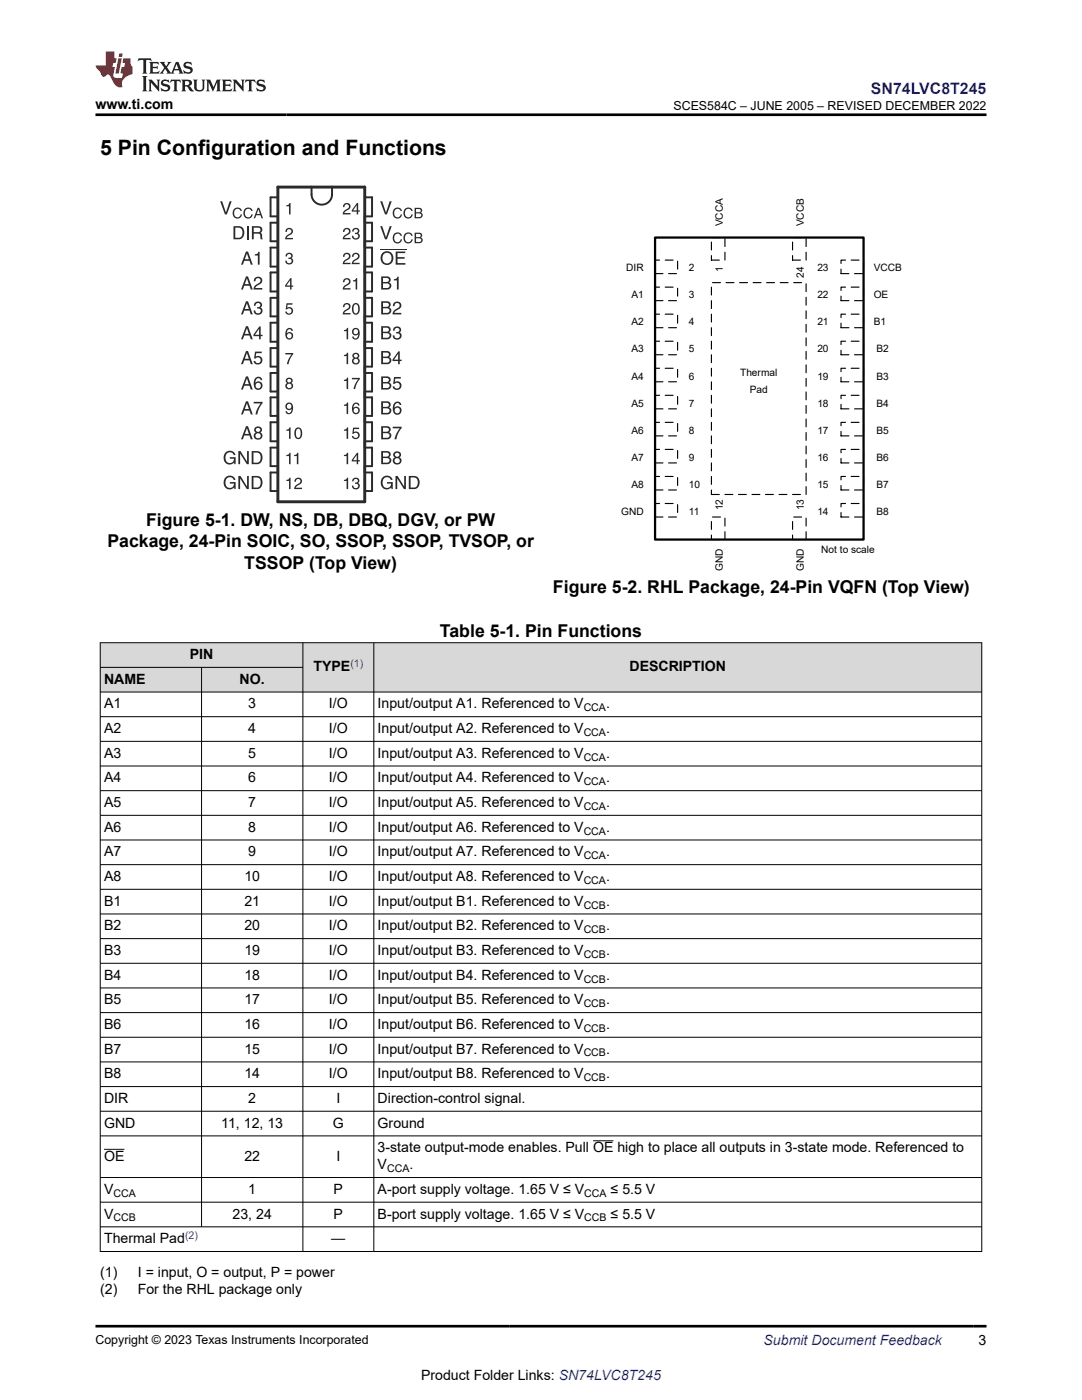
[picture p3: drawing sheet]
<svg xmlns="http://www.w3.org/2000/svg" width="216mm" height="279mm" viewBox="0 0 216 279" stroke-linecap="round" stroke-linejoin="round" font-family="sans-serif">
<path d="M62.2 37.2a2.99 2.99 0 0 0 1 3.4 2.04 2.04 0 0 0 3.1-1.8v-1.6" fill="none" stroke="#2b292a" stroke-width=".39"/>
<g fill="#2b292a">
<path d="M57.1 40.9h.4l.2-.4h.3v2.3h-.3v-1.6h-.6z" fill-rule="evenodd"/>
<path d="M57.2 45.6a.75 .75 0 0 1 1.2 .3 .75 .75 0 0 1-.6 1l-.6 .6h1.3v.3h-1.6l.2-.7 .8-.5a.46 .46 0 0 0 .2-.6 .46 .46 0 0 0-.5-.3 .46 .46 0 0 0-.4 .6h-.2z" fill-rule="evenodd"/>
<path d="M57.2 50.6a.65 .65 0 0 1 1 0 .65 .65 0 0 1-.1 .9 .71 .71 0 0 1 .3 1 .71 .71 0 0 1-1 .3l-.3-.3-.2-.5h.3l.1 .3a.49 .49 0 0 0 .6 .2 .49 .49 0 0 0 .2-.6l-.6-.2v-.3h.4a.36 .36 0 0 0 0-.7h-.4l-.2 .5h-.3z" fill-rule="evenodd"/>
<path d="M57.9 55.5l-1 1.5v.2h1v.6h.3v-.6h.3v-.2h-.3v-1.5zM57.9 55.9v1.1h-.7z" fill-rule="evenodd"/>
<path d="M57.2 60.5h1.2v.3h-1l-.1 .6a.78 .78 0 0 1 1.1 .4 .78 .78 0 0 1-.5 1 .78 .78 0 0 1-1-.6h.3a.5 .5 0 0 0 .8 .2 .5 .5 0 0 0 0-.8 .5 .5 0 0 0-.8 .2l-.2-.1z" fill-rule="evenodd"/>
<path d="M57.3 65.6a1.58 1.58 0 0 0 .1 2.1 .74 .74 0 0 0 1-.2 .74 .74 0 0 0-.2-1 .74 .74 0 0 0-1 0 .59 .59 0 0 1 .2-.6 .59 .59 0 0 1 .7-.1l.1 .2h.2a.69 .69 0 0 0-.4-.5 .69 .69 0 0 0-.7 .1zM57.2 67a.5 .5 0 0 1 1 0 .5 .5 0 0 1-1 0z" fill-rule="evenodd"/>
<path d="M56.9 70.4h1.6v.3l-.7 1.1-.2 .9h-.3v-.4l.9-1.6h-1.3z" fill-rule="evenodd"/>
<path d="M57.2 75.5a.54 .54 0 0 0 .1 .9 .7 .7 0 0 0-.1 1.1 .7 .7 0 0 0 1 0 .7 .7 0 0 0-.1-1.1 .62 .62 0 0 0 .2-.8 .62 .62 0 0 0-.9-.2zM57.3 76a.4 .4 0 0 1 .8 0 .4 .4 0 0 1-.8 0zM57.3 77a.46 .46 0 0 1 .9 0 .46 .46 0 0 1-.9 0z" fill-rule="evenodd"/>
<path d="M57.1 80.5a.73 .73 0 0 0 0 1.1 .73 .73 0 0 0 1.1 0 .69 .69 0 0 1-.8 .8l-.1-.3h-.3a.76 .76 0 0 0 .9 .5 .76 .76 0 0 0 .6-.9 .9 .9 0 0 0-.2-1.1 .9 .9 0 0 0-1.2-.1zM57.2 81.1a.5 .5 0 0 1 1 0 .5 .5 0 0 1-1 0z" fill-rule="evenodd"/>
<path d="M57.1 85.7h.4l.2-.4h.3v2.3h-.3v-1.6h-.6z" fill-rule="evenodd"/>
<path d="M58.9 85.6a1.32 1.32 0 0 0 .6 2 1.3 1.3 0 0 0 .3-2.2h-.6zM59.3 85.6h.2a1.12 1.12 0 0 1 0 1.8 .91 .91 0 0 1-.5-1z" fill-rule="evenodd"/>
<path d="M57.1 90.8l.4-.1 .2-.3h.3v2.2h-.3v-1.6h-.6z" fill-rule="evenodd"/>
<path d="M58.7 90.8l.4-.1 .2-.3h.2v2.2h-.3v-1.6h-.5z" fill-rule="evenodd"/>
<path d="M57.1 95.8l.4-.1 .2-.4h.3v2.3h-.3v-1.6h-.6z" fill-rule="evenodd"/>
<path d="M59 95.5a.75 .75 0 0 1 1.2 .2 .75 .75 0 0 1-.6 1.1l-.6 .5h1.3v.3h-1.6l.2-.7 .8-.4a.46 .46 0 0 0 .2-.6 .46 .46 0 0 0-.5-.3 .46 .46 0 0 0-.4 .5h-.2z" fill-rule="evenodd"/>
<path d="M68.7 40.7a.75 .75 0 0 1 1.2 .2 .75 .75 0 0 1-.6 1.1l-.6 .5h1.2v.3h-1.5l.2-.7 .7-.5a.46 .46 0 0 0 .3-.5 .46 .46 0 0 0-.6-.3 .46 .46 0 0 0-.3 .5h-.3z" fill-rule="evenodd"/>
<path d="M71.2 40.5l-1 1.5v.2h1v.6h.3v-.6h.3v-.2h-.3v-1.5zM71.2 41v1h-.7z" fill-rule="evenodd"/>
<path d="M68.7 45.6a.75 .75 0 0 1 1.2 .3 .75 .75 0 0 1-.6 1l-.6 .6h1.2v.3h-1.5l.2-.7 .7-.5a.46 .46 0 0 0 .3-.6 .46 .46 0 0 0-.6-.3 .46 .46 0 0 0-.3 .6h-.3z" fill-rule="evenodd"/>
<path d="M70.5 45.6a.65 .65 0 0 1 1 0 .65 .65 0 0 1-.1 .9 .71 .71 0 0 1 .3 1 .71 .71 0 0 1-1 .3l-.4-.3-.1-.4h.3l.1 .2a.49 .49 0 0 0 .6 .2 .49 .49 0 0 0 .2-.6l-.6-.2v-.2l.4-.1a.36 .36 0 0 0 0-.6h-.4l-.2 .4h-.3z" fill-rule="evenodd"/>
<path d="M68.7 50.6a.75 .75 0 0 1 1.2 .2 .75 .75 0 0 1-.6 1.1l-.6 .5h1.2v.3h-1.5l.2-.6 .7-.5a.46 .46 0 0 0 .3-.6 .46 .46 0 0 0-.6-.3 .46 .46 0 0 0-.3 .6h-.3z" fill-rule="evenodd"/>
<path d="M70.5 50.6a.75 .75 0 0 1 1.2 .2 .75 .75 0 0 1-.6 1.1l-.6 .5h1.2v.3h-1.5l.2-.6 .7-.5a.46 .46 0 0 0 .3-.6 .46 .46 0 0 0-.6-.3 .46 .46 0 0 0-.3 .6h-.3z" fill-rule="evenodd"/>
<path d="M68.7 55.6a.75 .75 0 0 1 1.2 .3 .75 .75 0 0 1-.6 1.1l-.6 .5h1.2v.3h-1.5l.2-.7 .7-.5a.46 .46 0 0 0 .3-.6 .46 .46 0 0 0-.6-.2 .46 .46 0 0 0-.3 .5h-.3z" fill-rule="evenodd"/>
<path d="M70.4 55.9h.4l.2-.4h.3v2.3h-.3v-1.6h-.6z" fill-rule="evenodd"/>
<path d="M68.7 60.6a.75 .75 0 0 1 1.2 .3 .75 .75 0 0 1-.6 1l-.6 .6h1.2v.3h-1.5l.2-.7 .7-.5a.46 .46 0 0 0 .3-.6 .46 .46 0 0 0-.6-.3 .46 .46 0 0 0-.3 .6h-.3z" fill-rule="evenodd"/>
<path d="M70.4 60.8a1.32 1.32 0 0 0 .6 2 1.3 1.3 0 0 0 .3-2.3h-.6zM70.8 60.8l.2-.1a1.12 1.12 0 0 1 0 1.9 1.08 1.08 0 0 1-.4-1.4z" fill-rule="evenodd"/>
<path d="M68.6 65.9l.4-.1 .2-.4h.3v2.3h-.3v-1.6h-.6z" fill-rule="evenodd"/>
<path d="M70.4 65.6a.73 .73 0 0 0 0 1.1 .73 .73 0 0 0 1.1 0 .69 .69 0 0 1-.8 .8l-.1-.3h-.3a.76 .76 0 0 0 .9 .5 .76 .76 0 0 0 .6-.9 .9 .9 0 0 0-.2-1.1 .9 .9 0 0 0-1.2-.1zM70.5 66.2a.5 .5 0 0 1 1 0 .5 .5 0 0 1-1 0z" fill-rule="evenodd"/>
<path d="M68.6 70.8h.4l.2-.4h.3v2.3h-.3v-1.6h-.6z" fill-rule="evenodd"/>
<path d="M70.5 70.6a.54 .54 0 0 0 .1 .9 .7 .7 0 0 0-.1 1 .7 .7 0 0 0 1 0 .7 .7 0 0 0-.1-1 .62 .62 0 0 0 .2-.9 .62 .62 0 0 0-.9-.2zM70.7 71a.38 .38 0 0 1 .7 0 .38 .38 0 0 1-.7 0zM70.5 72.1a.5 .5 0 0 1 1 0 .5 .5 0 0 1-1 0z" fill-rule="evenodd"/>
<path d="M68.6 75.8l.4-.1 .2-.3h.3v2.2h-.3v-1.6h-.6z" fill-rule="evenodd"/>
<path d="M70.2 75.4h1.6v.3l-.7 1.1-.2 .8h-.4l.1-.4 .9-1.5h-1.3z" fill-rule="evenodd"/>
<path d="M68.6 80.8l.4-.1 .2-.4h.3v2.3h-.3v-1.6h-.6z" fill-rule="evenodd"/>
<path d="M70.5 80.5a1.58 1.58 0 0 0 .2 2.1 .74 .74 0 0 0 1-.2 .74 .74 0 0 0-.2-1 .74 .74 0 0 0-1 0 .59 .59 0 0 1 .2-.6 .59 .59 0 0 1 .7-.1l.1 .2h.2a.69 .69 0 0 0-.4-.5 .69 .69 0 0 0-.8 .1zM70.5 81.9a.5 .5 0 0 1 1 0 .5 .5 0 0 1-1 0z" fill-rule="evenodd"/>
<path d="M68.6 85.7h.4l.2-.4h.3v2.3h-.3v-1.6h-.6z" fill-rule="evenodd"/>
<path d="M70.5 85.3h1.1v.3h-.9l-.1 .6a.78 .78 0 0 1 1.1 .4 .78 .78 0 0 1-.5 1.1 .78 .78 0 0 1-1-.7h.3a.5 .5 0 0 0 .7 .2 .5 .5 0 0 0 .1-.7 .5 .5 0 0 0-.8 .1h-.2z" fill-rule="evenodd"/>
<path d="M68.6 90.8l.4-.1 .2-.3h.3v2.2h-.3v-1.6h-.6z" fill-rule="evenodd"/>
<path d="M71.2 90.4l-1 1.4v.3h1v.5h.3v-.5h.3v-.3h-.3v-1.4zM71.2 90.8v1h-.7z" fill-rule="evenodd"/>
<path d="M68.6 95.8l.4-.1 .2-.4h.3v2.3h-.3v-1.6h-.6z" fill-rule="evenodd"/>
<path d="M70.5 95.5a.65 .65 0 0 1 1 0 .65 .65 0 0 1-.1 .9 .71 .71 0 0 1 .3 1 .71 .71 0 0 1-1 .2l-.4-.2-.1-.5h.3l.1 .3a.49 .49 0 0 0 .6 .2 .49 .49 0 0 0 .2-.6l-.6-.2v-.3h.4a.36 .36 0 0 0 0-.7h-.4l-.2 .5h-.3z" fill-rule="evenodd"/>
<path d="M43.9 40.2h.4l.8 2.2 .7-2.2h.4l-.9 2.6h-.4z" fill-rule="evenodd"/>
<path d="M46.8 41.6a.9 .9 0 0 1 1.5 .5h-.3a.67 .67 0 0 0-.8-.4 .67 .67 0 0 0-.5 .8 .66 .66 0 0 0 .5 .8 .66 .66 0 0 0 .8-.5h.3a.98 .98 0 0 1-1.3 .8 .98 .98 0 0 1-.5-1.4z" fill-rule="evenodd"/>
<path d="M48.9 41.6a.9 .9 0 0 1 1.5 .5h-.3a.67 .67 0 0 0-.8-.4 .67 .67 0 0 0-.4 .8 .66 .66 0 0 0 .5 .8 .66 .66 0 0 0 .7-.5h.3a.98 .98 0 0 1-1.3 .8 .98 .98 0 0 1-.5-1.4z" fill-rule="evenodd"/>
<path d="M51.4 41.5l-.8 2.1h.3l.2-.6h.9l.2 .6h.3l-.8-2.1zM51.6 41.8l.3 .9h-.7z" fill-rule="evenodd"/>
<path d="M46.6 45.1v2.7h1.1a1.33 1.33 0 0 0 1.1-1.4 1.33 1.33 0 0 0-1.1-1.3zM46.9 45.4a1.11 1.11 0 0 1 1.4 .6 1.11 1.11 0 0 1-.4 1.4h-1z" fill-rule="evenodd"/>
</g>
<path d="M49.4 45.1v2.7" fill="none" stroke="#2b292a" stroke-width=".36"/>
<g fill="#2b292a">
<path d="M50.3 45.1v2.7h.3v-1.2h.9a.78 .78 0 0 1 .5 1.1l.4 .1-.1-1.1-.3-.2a.71 .71 0 0 0 .3-.9 .71 .71 0 0 0-.8-.5zM50.6 45.4h.9a.44 .44 0 0 1 .5 .5 .44 .44 0 0 1-.5 .4h-.9z" fill-rule="evenodd"/>
<path d="M49.1 50.2l-1 2.6h.4l.2-.7h1.1l.2 .7h.4l-.9-2.6zM49.3 50.6l.4 1.1h-.8z" fill-rule="evenodd"/>
<path d="M50.9 50.7h.4l.2-.4h.3v2.5h-.3v-1.8h-.6z" fill-rule="evenodd"/>
<path d="M49.1 55.2l-1 2.6h.4l.2-.8h1.1l.2 .8h.4l-.9-2.6zM49.3 55.6l.4 1.1h-.8z" fill-rule="evenodd"/>
<path d="M51 55.4a.84 .84 0 0 1 1.3 .3 .84 .84 0 0 1-.7 1.1l-.4 .3-.3 .4h1.4v.3h-1.7l.2-.8 .9-.5a.51 .51 0 0 0 .2-.7 .51 .51 0 0 0-.6-.3 .51 .51 0 0 0-.3 .6h-.4l.1-.4z" fill-rule="evenodd"/>
<path d="M49.1 60.1l-1 2.7h.4l.2-.8h1.1l.2 .8h.4l-.9-2.7zM49.3 60.5l.4 1.2h-.8z" fill-rule="evenodd"/>
<path d="M51 60.3a.73 .73 0 0 1 1 0 .73 .73 0 0 1 0 1.1 .8 .8 0 0 1 .3 1.1 .8 .8 0 0 1-1.1 .3l-.4-.3-.2-.5h.3l.1 .3a.54 .54 0 0 0 .8 .2 .54 .54 0 0 0 .1-.8l-.6-.1v-.3l.4-.1a.41 .41 0 0 0 0-.7 .5 .5 0 0 0-.5 0 .5 .5 0 0 0-.2 .5h-.3z" fill-rule="evenodd"/>
<path d="M49.1 65.1l-1 2.6h.4l.2-.7h1.1l.2 .7h.4l-.9-2.6zM49.3 65.5l.4 1.1h-.8z" fill-rule="evenodd"/>
<path d="M51.7 65.1l-1.1 1.7v.3h1.1v.6h.3v-.6h.4v-.3h-.4v-1.7zM51.7 65.6v1.2h-.8z" fill-rule="evenodd"/>
<path d="M49.1 70.1l-1 2.6h.4l.2-.8h1.1l.2 .8h.4l-.9-2.6zM49.3 70.4l.4 1.2h-.8z" fill-rule="evenodd"/>
<path d="M50.9 70.2h1.3v.3h-1.1l-.1 .7a.88 .88 0 0 1 1.3 .4 .88 .88 0 0 1-.6 1.2 .88 .88 0 0 1-1.1-.8h.3a.57 .57 0 0 0 .9 .3 .57 .57 0 0 0 .1-.9 .57 .57 0 0 0-.9 .2l-.3-.1z" fill-rule="evenodd"/>
<path d="M49.1 75.1l-1 2.6h.4l.2-.7h1.1l.2 .7h.4l-.9-2.6zM49.3 75.5l.4 1.2h-.8z" fill-rule="evenodd"/>
<path d="M51 75.4a1.73 1.73 0 0 0 .2 2.4 .84 .84 0 0 0 1.2-.9 .84 .84 0 0 0-1.4-.5 .66 .66 0 0 1 .2-.7 .66 .66 0 0 1 .7-.1l.1 .3h.3a.77 .77 0 0 0-.5-.7 .77 .77 0 0 0-.8 .2zM51 76.9a.55 .55 0 0 1 1.1 0 .55 .55 0 0 1-1.1 0z" fill-rule="evenodd"/>
<path d="M49.1 80.1l-1 2.6h.4l.2-.8h1.1l.2 .8h.4l-.9-2.6zM49.3 80.5l.4 1.1h-.8z" fill-rule="evenodd"/>
<path d="M50.6 80.2h1.8v.3l-.8 1.2-.3 1h-.3l.1-.5 .9-1.7h-1.4z" fill-rule="evenodd"/>
<path d="M49.1 85.1l-1 2.6h.4l.2-.8h1.1l.2 .8h.4l-.9-2.6zM49.3 85.4l.4 1.2h-.8z" fill-rule="evenodd"/>
<path d="M50.9 85.3a.6 .6 0 0 0 .2 1 .8 .8 0 0 0-.4 1.1 .8 .8 0 0 0 1.2 .3 .74 .74 0 0 0 .5-.7 .74 .74 0 0 0-.4-.7 .7 .7 0 0 0 .1-1 .7 .7 0 0 0-.9-.1zM51.1 85.8a.45 .45 0 0 1 .9 0 .45 .45 0 0 1-.9 0zM51 87a.51 .51 0 0 1 1 0 .51 .51 0 0 1-1 0z" fill-rule="evenodd"/>
<path d="M45.1 90.2a1.16 1.16 0 0 1 1.9 .6h-.4a.86 .86 0 0 0-1-.5 .86 .86 0 0 0-.6 1 .86 .86 0 0 0 .7 1.1 .86 .86 0 0 0 1-.9h-.8v-.3h1.1v1.4h-.2l-.1-.3a1.25 1.25 0 0 1-1.6 .2 1.25 1.25 0 0 1-.4-1.6z" fill-rule="evenodd"/>
<path d="M47.6 90h.4l1.3 2.1v-2.1h.3v2.6h-.4l-1.3-2.1v2.1h-.3z" fill-rule="evenodd"/>
<path d="M50.2 90v2.6h1.1a1.33 1.33 0 0 0 1.1-1.3 1.33 1.33 0 0 0-1.1-1.3zM50.6 90.3a1.11 1.11 0 0 1 1.3 .6 1.11 1.11 0 0 1-.4 1.4h-.9z" fill-rule="evenodd"/>
<path d="M45.1 95.2a1.16 1.16 0 0 1 1.9 .6h-.4a.86 .86 0 0 0-1-.5 .86 .86 0 0 0-.6 1 .86 .86 0 0 0 .7 1.1 .86 .86 0 0 0 1-.9h-.8v-.3h1.1v1.4h-.2l-.1-.3a1.25 1.25 0 0 1-1.6 .1 1.25 1.25 0 0 1-.4-1.6z" fill-rule="evenodd"/>
<path d="M47.6 95h.4l1.3 2.1v-2.1h.3v2.6h-.4l-1.3-2.1v2.1h-.3z" fill-rule="evenodd"/>
<path d="M50.2 95v2.6h1.1a1.33 1.33 0 0 0 1.1-1.3 1.33 1.33 0 0 0-1.1-1.3zM50.6 95.3a1.11 1.11 0 0 1 1.3 .6 1.11 1.11 0 0 1-.4 1.4h-.9z" fill-rule="evenodd"/>
<path d="M75.9 40.2h.4l.7 2.2 .8-2.2h.4l-1 2.6h-.4z" fill-rule="evenodd"/>
<path d="M78.7 41.6a.9 .9 0 0 1 1.5 .5h-.3a.67 .67 0 0 0-.8-.4 .67 .67 0 0 0-.4 .8 .66 .66 0 0 0 .4 .8 .66 .66 0 0 0 .8-.5h.3a.98 .98 0 0 1-1.3 .8 .98 .98 0 0 1-.5-1.4z" fill-rule="evenodd"/>
<path d="M80.9 41.6a.9 .9 0 0 1 1.4 .5h-.2a.67 .67 0 0 0-.9-.4 .67 .67 0 0 0-.4 .8 .66 .66 0 0 0 .5 .8 .66 .66 0 0 0 .8-.5h.3a.98 .98 0 0 1-1.3 .8 .98 .98 0 0 1-.6-1.4z" fill-rule="evenodd"/>
<path d="M82.7 41.5v2.1h1a.59 .59 0 0 0 .6-.5 .59 .59 0 0 0-.3-.7 .51 .51 0 0 0 .2-.6 .51 .51 0 0 0-.5-.3zM83 41.7l.8 .1 .1 .4-.9 .2zM83 42.6h.8a.36 .36 0 0 1 .3 .4 .36 .36 0 0 1-.4 .3h-.7z" fill-rule="evenodd"/>
<path d="M75.9 45.1h.4l.7 2.3 .8-2.3h.4l-1 2.7h-.4z" fill-rule="evenodd"/>
<path d="M78.7 46.6a.9 .9 0 0 1 1.5 .5h-.3a.67 .67 0 0 0-.8-.4 .67 .67 0 0 0-.4 .8 .66 .66 0 0 0 .4 .8 .66 .66 0 0 0 .8-.5h.3a.98 .98 0 0 1-1.3 .7 .98 .98 0 0 1-.5-1.4z" fill-rule="evenodd"/>
<path d="M80.9 46.6a.9 .9 0 0 1 1.4 .5h-.2a.67 .67 0 0 0-.9-.4 .67 .67 0 0 0-.4 .8 .66 .66 0 0 0 .5 .8 .66 .66 0 0 0 .8-.5h.3a.98 .98 0 0 1-1.3 .7 .98 .98 0 0 1-.6-1.4z" fill-rule="evenodd"/>
<path d="M82.7 46.4v2.1h1a.59 .59 0 0 0 .6-.4 .59 .59 0 0 0-.3-.7 .51 .51 0 0 0 .2-.6 .51 .51 0 0 0-.5-.4zM83 46.7h.8l.1 .5-.9 .1zM83 47.6h.8a.36 .36 0 0 1 .3 .4 .36 .36 0 0 1-.4 .3h-.7z" fill-rule="evenodd"/>
<path d="M75.9 51.5a1.35 1.35 0 0 0 2.7 0 1.35 1.35 0 0 0-2.7 0zM76.6 50.7a.97 .97 0 0 1 1.2 0 .97 .97 0 0 1 .3 1.2 .96 .96 0 0 1-1.4 .5 .96 .96 0 0 1-.3-1.3z" fill-rule="evenodd"/>
<path d="M79 50.2h1.9v.3h-1.6v.8h1.4v.3h-1.4v.9h1.6v.3h-1.9z" fill-rule="evenodd"/>
</g>
<path d="M75.8 49.8h5.3" fill="none" stroke="#2b292a" stroke-width=".2"/>
<g fill="#2b292a">
<path d="M76.1 55.2v2.6h1.2a.73 .73 0 0 0 .8-.6 .73 .73 0 0 0-.5-.8 .64 .64 0 0 0 .3-.8 .64 .64 0 0 0-.6-.4zM76.4 55.5h1l.1 .1v.5l-.1 .1-1 .1zM76.4 56.6h1.1a.45 .45 0 0 1 .2 .5 .45 .45 0 0 1-.4 .4h-.9z" fill-rule="evenodd"/>
<path d="M78.6 55.7l.4-.1 .3-.4h.2v2.6h-.3v-1.8h-.6z" fill-rule="evenodd"/>
<path d="M76.1 60.1v2.7h1.2a.73 .73 0 0 0 .8-.6 .73 .73 0 0 0-.5-.9 .64 .64 0 0 0 .3-.7 .64 .64 0 0 0-.6-.5zM76.4 60.4l1 .1 .1 .1v.5l-.1 .1h-1zM76.4 61.5l1.1 .1a.45 .45 0 0 1 .2 .5 .45 .45 0 0 1-.4 .3h-.9z" fill-rule="evenodd"/>
<path d="M78.7 60.3a.84 .84 0 0 1 1.3 .3 .84 .84 0 0 1-.6 1.2l-.5 .3-.2 .3h1.4v.4h-1.8l.3-.8 .8-.5a.51 .51 0 0 0 .3-.7 .51 .51 0 0 0-.6-.3 .51 .51 0 0 0-.4 .6h-.3l.1-.4z" fill-rule="evenodd"/>
<path d="M76.1 65.1v2.6h1.2a.73 .73 0 0 0 .8-.6 .73 .73 0 0 0-.5-.8 .64 .64 0 0 0 .3-.7 .64 .64 0 0 0-.6-.5zM76.4 65.4h1l.1 .2v.4l-.1 .2h-1zM76.4 66.5h1.1a.45 .45 0 0 1 .2 .6 .45 .45 0 0 1-.4 .3h-.9z" fill-rule="evenodd"/>
<path d="M78.7 65.3a.73 .73 0 0 1 1.1 0 .73 .73 0 0 1-.1 1.1 .8 .8 0 0 1 .3 1.1 .8 .8 0 0 1-1.1 .2l-.4-.2-.1-.6h.3l.1 .4a.54 .54 0 0 0 .7 .1 .54 .54 0 0 0 .2-.7l-.7-.2v-.2l.5-.1a.41 .41 0 0 0 0-.7 .5 .5 0 0 0-.5 0 .5 .5 0 0 0-.3 .5h-.3z" fill-rule="evenodd"/>
<path d="M76.1 70.1v2.6h1.2a.73 .73 0 0 0 .8-.6 .73 .73 0 0 0-.5-.8 .64 .64 0 0 0 .3-.8 .64 .64 0 0 0-.6-.4zM76.4 70.4h1l.1 .1v.5l-.1 .1-1 .1zM76.4 71.5h1.1a.45 .45 0 0 1 .2 .5 .45 .45 0 0 1-.4 .4h-.9z" fill-rule="evenodd"/>
<path d="M79.5 70.1l-1.2 1.6v.4h1.1v.6h.4v-.6h.3v-.3h-.3v-1.7zM79.4 70.6v1.2h-.8z" fill-rule="evenodd"/>
<path d="M76.1 75.1v2.6h1.2a.73 .73 0 0 0 .8-.5 .73 .73 0 0 0-.5-.9 .64 .64 0 0 0 .3-.7 .64 .64 0 0 0-.6-.5zM76.4 75.4l1 .1 .1 .1v.4l-.1 .2h-1zM76.4 76.5l1.1 .1a.45 .45 0 0 1 .2 .5 .45 .45 0 0 1-.4 .3h-.9z" fill-rule="evenodd"/>
<path d="M78.6 75.2h1.4v.4h-1.1l-.1 .6a.88 .88 0 0 1 1.2 .5 .88 .88 0 0 1-.6 1.1 .88 .88 0 0 1-1.1-.7h.4a.57 .57 0 0 0 .8 .3 .57 .57 0 0 0 .1-.9 .57 .57 0 0 0-.9 .1h-.3z" fill-rule="evenodd"/>
<path d="M76.1 80.1v2.6h1.2a.73 .73 0 0 0 .8-.6 .73 .73 0 0 0-.5-.8 .64 .64 0 0 0 .3-.8 .64 .64 0 0 0-.6-.4zM76.4 80.4h1l.1 .2v.4l-.1 .2h-1zM76.4 81.5h1.1a.45 .45 0 0 1 .2 .6 .45 .45 0 0 1-.4 .3h-.9z" fill-rule="evenodd"/>
<path d="M78.7 80.4a1.73 1.73 0 0 0 .2 2.3 .84 .84 0 0 0 1.2-.9 .84 .84 0 0 0-1.4-.4 .66 .66 0 0 1 .2-.7 .66 .66 0 0 1 .8-.1l.1 .2h.3a.77 .77 0 0 0-.6-.6 .77 .77 0 0 0-.8 .2zM78.7 81.9a.55 .55 0 0 1 1.1 0 .55 .55 0 0 1-1.1 0z" fill-rule="evenodd"/>
<path d="M76.1 85.1v2.6h1.2a.73 .73 0 0 0 .8-.6 .73 .73 0 0 0-.5-.8 .64 .64 0 0 0 .3-.8 .64 .64 0 0 0-.6-.4zM76.4 85.4h1l.1 .1v.5l-.1 .1-1 .1zM76.4 86.5h1.1a.45 .45 0 0 1 .2 .5 .45 .45 0 0 1-.4 .4h-.9z" fill-rule="evenodd"/>
<path d="M78.4 85.2h1.7v.2l-.7 1.2-.3 1.1h-.4l.1-.5 1-1.7h-1.4z" fill-rule="evenodd"/>
<path d="M76.1 90v2.6h1.2a.73 .73 0 0 0 .8-.5 .73 .73 0 0 0-.5-.9 .64 .64 0 0 0 .3-.7 .64 .64 0 0 0-.6-.5zM76.4 90.3l1 .1 .1 .1v.4l-.1 .2h-1zM76.4 91.4l1.1 .1a.45 .45 0 0 1 .2 .5 .45 .45 0 0 1-.4 .3h-.9z" fill-rule="evenodd"/>
<path d="M78.7 90.3a.6 .6 0 0 0 .1 1 .8 .8 0 0 0-.3 1.1 .8 .8 0 0 0 1.1 .3 .74 .74 0 0 0 .5-.7 .74 .74 0 0 0-.4-.7 .7 .7 0 0 0 .2-1 .7 .7 0 0 0-1-.2zM78.9 90.8a.42 .42 0 0 1 .8 0 .42 .42 0 0 1-.8 0zM78.8 91.9a.51 .51 0 0 1 1 0 .51 .51 0 0 1-1 0z" fill-rule="evenodd"/>
<path d="M76.5 95.2a1.16 1.16 0 0 1 1.8 .6h-.3a.86 .86 0 0 0-1.1-.5 .86 .86 0 0 0-.6 1 .86 .86 0 0 0 .8 1.1 .86 .86 0 0 0 .9-.9h-.8v-.3h1.2v1.4h-.3v-.3a1.25 1.25 0 0 1-1.7 .1 1.25 1.25 0 0 1-.4-1.6z" fill-rule="evenodd"/>
<path d="M78.9 95h.4l1.3 2.1v-2.1h.4v2.6h-.4l-1.3-2.1v2.1h-.4z" fill-rule="evenodd"/>
<path d="M81.6 95v2.6h1.1a1.33 1.33 0 0 0 1.1-1.3 1.33 1.33 0 0 0-1.1-1.3zM81.9 95.3a1.11 1.11 0 0 1 1.4 .6 1.11 1.11 0 0 1-.4 1.4h-1z" fill-rule="evenodd"/>
</g>
<path d="M55.4 37.3h17.4v62.8h-17.4z" fill="none" stroke="#2b292a" stroke-width=".58"/>
<path d="M55.4 39.4h-1.4v3.8h1.4v1.2h-1.4v3.7h1.4v1.3h-1.4v3.8h1.4v1.2h-1.4v3.8h1.4v1.1M72.8 39.4h1.4v3.8h-1.4v1.2h1.4v3.7h-1.4v1.3h1.4v3.8h-1.4v1.2h1.4v3.8h-1.4v1.1M55.4 59.4h-1.4v3.7h1.4v1.3h-1.4v3.8h1.4v1.3h-1.4v3.7h1.4v1.2h-1.4v3.7h1.4v1.2h-1.4v3.7h1.4v1.3h-1.4v3.8h1.4v1.2h-1.4v3.7h1.4v1.3h-1.4v3.7h1.4M72.8 59.4h1.4v3.7h-1.4v1.3h1.4v3.8h-1.4v1.3h1.4v3.7h-1.4v1.2h1.4v3.7h-1.4v1.2h1.4v3.7h-1.4v1.3h1.4v3.8h-1.4v1.2h1.4v3.7h-1.4v1.3h1.4v3.7h-1.4" fill="none" stroke="#2b292a" stroke-width=".39"/>
<path d="M142 56.4h18.8v42.3h-18.8z" fill="none" stroke="#000" stroke-width=".22" stroke-dasharray="1.6 1.1"/>
<path d="M130.7 51.9h4.5v2.7h-4.5z" fill-rule="evenodd" fill="#fff"/>
<path d="M130.7 51.9h4.5v2.7h-4.5z" fill="none" stroke="#000" stroke-width=".22" stroke-dasharray="1.6 1.1"/>
<path d="M130.7 57.3h4.5v2.7h-4.5z" fill-rule="evenodd" fill="#fff"/>
<path d="M130.7 57.3h4.5v2.7h-4.5z" fill="none" stroke="#000" stroke-width=".22" stroke-dasharray="1.6 1.1"/>
<path d="M130.7 62.7h4.5v2.7h-4.5z" fill-rule="evenodd" fill="#fff"/>
<path d="M130.7 62.7h4.5v2.7h-4.5z" fill="none" stroke="#000" stroke-width=".22" stroke-dasharray="1.6 1.1"/>
<path d="M130.7 68.1h4.5v2.7h-4.5z" fill-rule="evenodd" fill="#fff"/>
<path d="M130.7 68.1h4.5v2.7h-4.5z" fill="none" stroke="#000" stroke-width=".22" stroke-dasharray="1.6 1.1"/>
<path d="M130.7 73.5h4.5v2.7h-4.5z" fill-rule="evenodd" fill="#fff"/>
<path d="M130.7 73.5h4.5v2.7h-4.5z" fill="none" stroke="#000" stroke-width=".22" stroke-dasharray="1.6 1.1"/>
<path d="M130.7 78.9h4.5v2.7h-4.5z" fill-rule="evenodd" fill="#fff"/>
<path d="M130.7 78.9h4.5v2.7h-4.5z" fill="none" stroke="#000" stroke-width=".22" stroke-dasharray="1.6 1.1"/>
<path d="M130.7 84.3h4.5v2.7h-4.5z" fill-rule="evenodd" fill="#fff"/>
<path d="M130.7 84.3h4.5v2.7h-4.5z" fill="none" stroke="#000" stroke-width=".22" stroke-dasharray="1.6 1.1"/>
<path d="M130.7 89.7h4.5v2.7h-4.5z" fill-rule="evenodd" fill="#fff"/>
<path d="M130.7 89.7h4.5v2.7h-4.5z" fill="none" stroke="#000" stroke-width=".22" stroke-dasharray="1.6 1.1"/>
<path d="M130.7 95.1h4.5v2.7h-4.5z" fill-rule="evenodd" fill="#fff"/>
<path d="M130.7 95.1h4.5v2.7h-4.5z" fill="none" stroke="#000" stroke-width=".22" stroke-dasharray="1.6 1.1"/>
<path d="M130.7 100.5h4.5v2.7h-4.5z" fill-rule="evenodd" fill="#fff"/>
<path d="M130.7 100.5h4.5v2.7h-4.5z" fill="none" stroke="#000" stroke-width=".22" stroke-dasharray="1.6 1.1"/>
<path d="M142 103.2h2.7v4.5h-2.7z" fill-rule="evenodd" fill="#fff"/>
<path d="M142 103.2h2.7v4.5h-2.7z" fill="none" stroke="#000" stroke-width=".22" stroke-dasharray="1.6 1.1"/>
<path d="M158.1 103.2h2.7v4.5h-2.7z" fill-rule="evenodd" fill="#fff"/>
<path d="M158.1 103.2h2.7v4.5h-2.7z" fill="none" stroke="#000" stroke-width=".22" stroke-dasharray="1.6 1.1"/>
<path d="M167.8 100.5h4.5v2.7h-4.5z" fill-rule="evenodd" fill="#fff"/>
<path d="M167.8 100.5h4.5v2.7h-4.5z" fill="none" stroke="#000" stroke-width=".22" stroke-dasharray="1.6 1.1"/>
<path d="M167.8 95.1h4.5v2.7h-4.5z" fill-rule="evenodd" fill="#fff"/>
<path d="M167.8 95.1h4.5v2.7h-4.5z" fill="none" stroke="#000" stroke-width=".22" stroke-dasharray="1.6 1.1"/>
<path d="M167.8 89.7h4.5v2.7h-4.5z" fill-rule="evenodd" fill="#fff"/>
<path d="M167.8 89.7h4.5v2.7h-4.5z" fill="none" stroke="#000" stroke-width=".22" stroke-dasharray="1.6 1.1"/>
<path d="M167.8 84.3h4.5v2.7h-4.5z" fill-rule="evenodd" fill="#fff"/>
<path d="M167.8 84.3h4.5v2.7h-4.5z" fill="none" stroke="#000" stroke-width=".22" stroke-dasharray="1.6 1.1"/>
<path d="M167.8 78.9h4.5v2.7h-4.5z" fill-rule="evenodd" fill="#fff"/>
<path d="M167.8 78.9h4.5v2.7h-4.5z" fill="none" stroke="#000" stroke-width=".22" stroke-dasharray="1.6 1.1"/>
<path d="M167.8 73.5h4.5v2.7h-4.5z" fill-rule="evenodd" fill="#fff"/>
<path d="M167.8 73.5h4.5v2.7h-4.5z" fill="none" stroke="#000" stroke-width=".22" stroke-dasharray="1.6 1.1"/>
<path d="M167.8 68.1h4.5v2.7h-4.5z" fill-rule="evenodd" fill="#fff"/>
<path d="M167.8 68.1h4.5v2.7h-4.5z" fill="none" stroke="#000" stroke-width=".22" stroke-dasharray="1.6 1.1"/>
<path d="M167.8 62.7h4.5v2.7h-4.5z" fill-rule="evenodd" fill="#fff"/>
<path d="M167.8 62.7h4.5v2.7h-4.5z" fill="none" stroke="#000" stroke-width=".22" stroke-dasharray="1.6 1.1"/>
<path d="M167.8 57.3h4.5v2.7h-4.5z" fill-rule="evenodd" fill="#fff"/>
<path d="M167.8 57.3h4.5v2.7h-4.5z" fill="none" stroke="#000" stroke-width=".22" stroke-dasharray="1.6 1.1"/>
<path d="M167.8 51.9h4.5v2.7h-4.5z" fill-rule="evenodd" fill="#fff"/>
<path d="M167.8 51.9h4.5v2.7h-4.5z" fill="none" stroke="#000" stroke-width=".22" stroke-dasharray="1.6 1.1"/>
<path d="M158.1 47.4h2.7v4.5h-2.7z" fill-rule="evenodd" fill="#fff"/>
<path d="M158.1 47.4h2.7v4.5h-2.7z" fill="none" stroke="#000" stroke-width=".22" stroke-dasharray="1.6 1.1"/>
<path d="M142 47.4h2.7v4.5h-2.7z" fill-rule="evenodd" fill="#fff"/>
<path d="M142 47.4h2.7v4.5h-2.7z" fill="none" stroke="#000" stroke-width=".22" stroke-dasharray="1.6 1.1"/>
<path d="M130.7 47.4h41.6v60.3h-41.6z" fill="none" stroke="#000" stroke-width=".45"/>
<g fill="#d8d8d8">
<path d="M20 128.3h175.9v4.9h-175.9z" fill-rule="evenodd"/>
<path d="M20.1 128.3h40.3v4.8h-40.3z" fill-rule="evenodd"/>
<path d="M60.5 128.3h14v9.7h-14z" fill-rule="evenodd"/>
<path d="M74.7 128.3h121.1v9.7h-121.1z" fill-rule="evenodd"/>
<path d="M20.1 133.3h20.1v4.7h-20.1z" fill-rule="evenodd"/>
<path d="M40.3 133.3h20.1v4.7h-20.1z" fill-rule="evenodd"/>
</g>
<g fill="none" stroke="#000" stroke-width=".2">
<path d="M19.9 128.3h176.1M19.9 133.2h40.6M20 128.2v121.6M40.2 133.2v111.7M60.4 128.2v121.6M74.6 128.2v121.6M195.9 128.2v121.6M196 138.1h-176.1M19.9 143h176.1M19.9 148h176.1M19.9 152.9h176.1M19.9 157.8h176.1"/>
<path d="M19.9 162.7h176.1M19.9 167.6h176.1M19.9 172.6h176.1M19.9 177.5h176.1M19.9 182.4h176.1M19.9 187.3h176.1M19.9 192.2h176.1M19.9 197.2h176.1M19.9 202.1h176.1M19.9 207h176.1M19.9 211.9h176.1M19.9 216.9h176.1"/>
<path d="M19.9 221.8h176.1M19.9 226.7h176.1M19.9 235h176.1M19.9 239.9h176.1M20.8 229.4h4M118.3 227.7h4.1M19.9 244.8h176.1M19.9 249.8h176.1"/>
</g>
<path d="M27.7 11.6l-.2 .6 .5-.2h.6v.1v2.2l-.2 .4h1l-.2-.4v-2.2v-.1h.5l.5 .2-.1-.6zM29.8 12.4l.2 .3v1.6l-.2 .4h1.9l.1-.6a1.08 1.08 0 0 1-1.3 .2v-.7h.6l.4 .2v-.7l-.4 .2h-.6v-.5l.2-.2a1 1 0 0 1 1 .3l-.1-.5zM31.8 12.4l1 1.1-1 1.2h.9l-.2-.2 .4-.8 .5 .8-.2 .2h1.6l-.2-.2 .1-.5h1l.1 .5-.1 .2h.9l-.2-.4-.8-1.9h-.5l-1 2.1-.8-1.1 .9-1h-.8l.2 .2-.5 .6-.3-.6 .1-.2zM35.2 12.8l.4 1h-.8zM36.8 12.5a.65 .65 0 0 0-.2 .7 .65 .65 0 0 0 .6 .5l.7 .1 .1 .3a.79 .79 0 0 1-.7 .4 .79 .79 0 0 1-.7-.5l.1 .7 .2-.1a.93 .93 0 0 0 1.1 0 .93 .93 0 0 0 .4-.9 1.46 1.46 0 0 0-1.2-.6l-.1-.3a1.09 1.09 0 0 1 1.2 .2l-.2-.6-.1 .1-.6-.2zM28.4 15.2l.2 .4v2.2l-.2 .4h1l-.2-.4v-2.2l.2-.4zM29.6 15.9l.2 .4v1.5l-.2 .4h.8l-.3-.4v-1.3l1.7 1.8v-2l.2-.4h-.8l.2 .2 .1 1.1-1.2-1.3zM32.3 16a.65 .65 0 0 0-.2 .8 .65 .65 0 0 0 .7 .4l.6 .2 .1 .2a.79 .79 0 0 1-.7 .4 .79 .79 0 0 1-.7-.5l.1 .7 .2-.1a.93 .93 0 0 0 1.1 .1 .93 .93 0 0 0 .4-1 1.46 1.46 0 0 0-1.2-.5l-.1-.4a1.09 1.09 0 0 1 1.2 .2l-.2-.6-.1 .1-.6-.1zM34.1 15.9l-.1 .6a.63 .63 0 0 1 .7-.3l.1 1.6-.3 .4h1l-.2-.4v-1.6a.66 .66 0 0 1 .8 .3l-.1-.6zM36.2 15.9l.2 .4v1.5l-.2 .4h.9l-.2-.2v-.7h.5l.1 .2a.79 .79 0 0 0 1.2 .6l-1-.9a.61 .61 0 0 0 .6-.6 .61 .61 0 0 0-.5-.7zM36.9 16.2h.2a.47 .47 0 0 1 .5 .1 .47 .47 0 0 1 .1 .5l-.2 .1-.6 .1zM38.5 15.9l.2 .2a2.27 2.27 0 0 0 .4 2 1.04 1.04 0 0 0 1.7-.7v-1.3l.2-.2h-.8l.2 .4v1.1a.6 .6 0 0 1-.6 .6 .6 .6 0 0 1-.6-.6v-1.1l.3-.4zM41.1 15.9l.2 .4v1.5l-.2 .4h.7l-.2-.4v-1.4l.9 1.9 .8-1.9v1.4l-.2 .4h1l-.3-.4v-1.5l.3-.4h-.8l-.7 1.5-.7-1.5zM44.3 15.9l.2 .4v1.5l-.2 .4h1.9l.1-.6a1.09 1.09 0 0 1-1.3 .2v-.7h.6l.4 .2v-.6l-.4 .2h-.6v-.6l.2-.1a1.01 1.01 0 0 1 1 .3l-.1-.6zM46.4 15.9l.3 .4v1.5l-.3 .4h.8l-.2-.4v-1.3l1.6 1.8v-2l.2-.4h-.7l.2 .2v1.1l-1.2-1.3zM49 15.9l-.1 .6a.63 .63 0 0 1 .8-.3v1.6l-.3 .4h1l-.2-.4v-1.6a.66 .66 0 0 1 .8 .3l-.1-.6zM51.4 16a.65 .65 0 0 0-.2 .8 .65 .65 0 0 0 .6 .4l.6 .2 .2 .2a.79 .79 0 0 1-.8 .4 .79 .79 0 0 1-.6-.5l.1 .7 .2-.1a.93 .93 0 0 0 1 .1 .93 .93 0 0 0 .5-1 1.46 1.46 0 0 0-1.3-.5l-.1-.4a1.09 1.09 0 0 1 1.3 .2l-.2-.6-.2 .1-.5-.1z" fill="#231f20"/>
<path d="M21.1 10.3v2.7h-2.1l.1 .4 .9 1a.95 .95 0 0 0 .9 .9 .59 .59 0 0 1 .6-.4 .59 .59 0 0 1 .5 .3l.4 .8a1.59 1.59 0 0 0 2.1 1.4 1.61 1.61 0 0 1 1-2.3l1-.3-.1-1.5a1.59 1.59 0 0 1-.4-1.7h-1.4l-.2 .9h.5l-.1 .9h-.5l-.2 .9v.3l.4 .1-.2 .9h-.6a.73 .73 0 0 1-1.1-.7l.3-1.5h-.5l.2-.9h.5l.2-.9h-.5v-1.3zM23.6 11.6l-.6 3.1h.7l.6-3.1zM23.8 10.7l-.1 .6h.7l.1-.6z" fill="#ed1c24"/>
<path d="M19 22.9h177.8M19 264.7h177.8" fill="none" stroke="#000" stroke-width=".53"/>
<text font-size="4.2" x="20" y="30.9">5 Pin Configuration and Functions</text>
<g font-size="3.5">
<text x="29.2" y="105">Figure 5-1. DW, NS, DB, DBQ, DGV, or PW</text>
<text x="21.4" y="109.3">Package, 24-Pin SOIC, SO, SSOP, SSOP, TVSOP, or</text>
<text x="48.8" y="113.5">TSSOP (Top View)</text>
<text x="110.3" y="118.3">Figure 5-2. RHL Package, 24-Pin VQFN (Top View)</text>
<text x="87.8" y="127.1">Table 5-1. Pin Functions</text>
</g>
<text font-size="3.2" fill="#00f" x="173.8" y="18.7">SN74LVC8T245</text>
<g font-size="2.8">
<text x="19.1" y="21.8">www.ti.com</text>
<text x="37.9" y="131.5">PIN</text>
<text x="20.8" y="136.5">NAME</text>
<text x="47.8" y="136.5">NO.</text>
<text x="62.5" y="134">TYPE</text>
<text x="125.6" y="134">DESCRIPTION</text>
<text x="20.8" y="141.4">A1</text>
<text x="49.5" y="141.4">3</text>
<text x="65.6" y="141.4">I/O</text>
<text x="75.4" y="141.4">Input/output A1. Referenced to V</text>
<text x="120.9" y="141.4">.</text>
<text x="20.8" y="146.3">A2</text>
<text x="49.5" y="146.3">4</text>
<text x="65.6" y="146.3">I/O</text>
<text x="75.4" y="146.3">Input/output A2. Referenced to V</text>
<text x="120.9" y="146.3">.</text>
<text x="20.8" y="151.2">A3</text>
<text x="49.5" y="151.2">5</text>
<text x="65.6" y="151.2">I/O</text>
<text x="75.4" y="151.2">Input/output A3. Referenced to V</text>
<text x="120.9" y="151.2">.</text>
<text x="20.8" y="156.1">A4</text>
<text x="20.8" y="161.1">A5</text>
<text x="49.5" y="156.1">6</text>
<text x="49.5" y="161.1">7</text>
<text x="65.6" y="156.1">I/O</text>
<text x="65.6" y="161.1">I/O</text>
<text x="75.4" y="156.1">Input/output A4. Referenced to V</text>
<text x="75.4" y="161.1">Input/output A5. Referenced to V</text>
<text x="120.9" y="156.1">.</text>
<text x="120.9" y="161.1">.</text>
<text x="20.8" y="166">A6</text>
<text x="49.5" y="166">8</text>
<text x="65.6" y="166">I/O</text>
<text x="75.4" y="166">Input/output A6. Referenced to V</text>
<text x="120.9" y="166">.</text>
<text x="20.8" y="170.9">A7</text>
<text x="49.5" y="170.9">9</text>
<text x="65.6" y="170.9">I/O</text>
<text x="75.4" y="170.9">Input/output A7. Referenced to V</text>
<text x="120.9" y="170.9">.</text>
<text x="20.8" y="175.8">A8</text>
<text x="48.8" y="175.8">10</text>
<text x="65.6" y="175.8">I/O</text>
<text x="75.4" y="175.8">Input/output A8. Referenced to V</text>
<text x="120.9" y="175.8">.</text>
<text x="20.8" y="180.8">B1</text>
<text x="20.8" y="185.7">B2</text>
<text x="48.8" y="180.8">21</text>
<text x="48.8" y="185.7">20</text>
<text x="65.6" y="180.8">I/O</text>
<text x="65.6" y="185.7">I/O</text>
<text x="75.4" y="180.8">Input/output B1. Referenced to V</text>
<text x="75.4" y="185.7">Input/output B2. Referenced to V</text>
<text x="120.9" y="180.8">.</text>
<text x="120.9" y="185.7">.</text>
<text x="20.8" y="190.6">B3</text>
<text x="48.8" y="190.6">19</text>
<text x="65.6" y="190.6">I/O</text>
<text x="75.4" y="190.6">Input/output B3. Referenced to V</text>
<text x="120.9" y="190.6">.</text>
<text x="20.8" y="195.5">B4</text>
<text x="48.8" y="195.5">18</text>
<text x="65.6" y="195.5">I/O</text>
<text x="75.4" y="195.5">Input/output B4. Referenced to V</text>
<text x="120.9" y="195.5">.</text>
<text x="20.8" y="200.4">B5</text>
<text x="48.8" y="200.4">17</text>
<text x="65.6" y="200.4">I/O</text>
<text x="75.4" y="200.4">Input/output B5. Referenced to V</text>
<text x="120.9" y="200.4">.</text>
<text x="20.8" y="205.4">B6</text>
<text x="48.8" y="205.4">16</text>
<text x="65.6" y="205.4">I/O</text>
<text x="75.4" y="205.4">Input/output B6. Referenced to V</text>
<text x="120.9" y="205.4">.</text>
<text x="20.8" y="210.3">B7</text>
<text x="20.8" y="215.2">B8</text>
<text x="48.8" y="210.3">15</text>
<text x="48.8" y="215.2">14</text>
<text x="65.6" y="210.3">I/O</text>
<text x="65.6" y="215.2">I/O</text>
<text x="75.4" y="210.3">Input/output B7. Referenced to V</text>
<text x="75.4" y="215.2">Input/output B8. Referenced to V</text>
<text x="120.9" y="210.3">.</text>
<text x="120.9" y="215.2">.</text>
<text x="20.8" y="220.1">DIR</text>
<text x="49.5" y="220.1">2</text>
<text x="67.1" y="220.1">I</text>
<text x="75.4" y="220.1">Direction-control signal.</text>
<text x="20.8" y="225">GND</text>
<text x="44.2" y="225">11, 12, 13</text>
<text x="66.4" y="225">G</text>
<text x="75.4" y="225">Ground</text>
<text x="20.8" y="231.7">OE</text>
<text x="48.8" y="231.7">22</text>
<text x="67.1" y="231.7">I</text>
<text x="75.4" y="230">3-state output-mode enables. Pull OE high to place all outputs in 3-state mode. Referenced to</text>
<text x="75.4" y="233.4">V</text>
<text x="81.7" y="233.4">.</text>
<text x="20.8" y="238.3">V</text>
<text x="49.5" y="238.3">1</text>
<text x="66.6" y="238.3">P</text>
<text x="75.4" y="238.3">A-port supply voltage. 1.65 V ≤ V</text>
<text x="121.8" y="238.3">≤ 5.5 V</text>
<text x="20.8" y="243.2">V</text>
<text x="46.4" y="243.2">23, 24</text>
<text x="66.6" y="243.2">P</text>
<text x="75.4" y="243.2">B-port supply voltage. 1.65 V ≤ V</text>
<text x="121.8" y="243.2">≤ 5.5 V</text>
<text x="20.8" y="248.1">Thermal Pad</text>
<text x="66.1" y="248.1">—</text>
<text x="20" y="254.9">(1)</text>
<text x="27.5" y="254.9">I = input, O = output, P = power</text>
<text x="20" y="258.3">(2)</text>
<text x="27.5" y="258.3">For the RHL package only</text>
<text x="195.3" y="268.5">3</text>
<text x="84" y="275.3">Product Folder Links: SN74LVC8T245</text>
</g>
<text font-size="2.8" fill="#00f" x="152.4" y="268.5">Submit Document Feedback</text>
<g font-size="2.5">
<text x="134.4" y="21.9">SCES584C – JUNE 2005 – REVISED DECEMBER 2022</text>
<text x="19" y="268.2">Copyright © 2023 Texas Instruments Incorporated</text>
</g>
<g font-size="2.1" fill="#00f">
<text x="69.9" y="133.1">(1)</text>
<text x="36.9" y="247.2">(2)</text>
</g>
<g font-size="2.1">
<text x="116.5" y="141.9">CCA</text>
<text x="116.5" y="146.9">CCA</text>
<text x="116.5" y="151.8">CCA</text>
<text x="116.5" y="156.7">CCA</text>
<text x="116.5" y="161.6">CCA</text>
<text x="116.5" y="166.6">CCA</text>
<text x="116.5" y="171.5">CCA</text>
<text x="116.5" y="176.4">CCA</text>
<text x="116.5" y="181.3">CCB</text>
<text x="116.5" y="186.2">CCB</text>
<text x="116.5" y="191.2">CCB</text>
<text x="116.5" y="196.1">CCB</text>
<text x="116.5" y="201">CCB</text>
<text x="116.5" y="205.9">CCB</text>
<text x="116.5" y="210.8">CCB</text>
<text x="116.5" y="215.8">CCB</text>
<text x="77.2" y="233.9">CCA</text>
<text x="22.6" y="238.8">CCA</text>
<text x="116.6" y="238.8">CCA</text>
<text x="22.6" y="243.8">CCB</text>
<text x="116.6" y="243.8">CCB</text>
</g>
<g font-size="2">
<text x="144.2" y="45.2" transform="rotate(-90 144.2 45.2)">VCCA</text>
<text x="160.4" y="45.2" transform="rotate(-90 160.4 45.2)">VCCB</text>
<text x="125" y="54.2">DIR</text>
<text x="126" y="59.6">A1</text>
<text x="137.5" y="54.2">2</text>
<text x="137.5" y="59.6">3</text>
<text x="144.2" y="54.4" transform="rotate(-90 144.2 54.4)">1</text>
<text x="160.4" y="55.5" transform="rotate(-90 160.4 55.5)">24</text>
<text x="163.1" y="59.6">22</text>
<text x="163.1" y="54.2">23</text>
<text x="174.3" y="59.6">OE</text>
<text x="174.3" y="54.2">VCCB</text>
<text x="126" y="64.9">A2</text>
<text x="137.5" y="64.9">4</text>
<text x="163.1" y="64.9">21</text>
<text x="174.3" y="64.9">B1</text>
<text x="126" y="70.3">A3</text>
<text x="137.5" y="70.3">5</text>
<text x="163.1" y="70.3">20</text>
<text x="174.9" y="70.3">B2</text>
<text x="126" y="75.7">A4</text>
<text x="137.5" y="75.7">6</text>
<text x="147.7" y="75.1">Thermal</text>
<text x="163.1" y="75.7">19</text>
<text x="174.9" y="75.7">B3</text>
<text x="126" y="81.1">A5</text>
<text x="137.5" y="81.1">7</text>
<text x="149.6" y="78.4">Pad</text>
<text x="163.1" y="81.1">18</text>
<text x="174.9" y="81.1">B4</text>
<text x="126" y="86.5">A6</text>
<text x="137.5" y="86.5">8</text>
<text x="163.1" y="86.5">17</text>
<text x="174.9" y="86.5">B5</text>
<text x="126" y="91.9">A7</text>
<text x="137.5" y="91.9">9</text>
<text x="163.1" y="91.9">16</text>
<text x="174.9" y="91.9">B6</text>
<text x="126" y="97.3">A8</text>
<text x="137.5" y="97.3">10</text>
<text x="144.2" y="101.8" transform="rotate(-90 144.2 101.8)">12</text>
<text x="160.4" y="101.8" transform="rotate(-90 160.4 101.8)">13</text>
<text x="163.1" y="97.3">15</text>
<text x="174.9" y="97.3">B7</text>
<text x="124" y="102.7">GND</text>
<text x="137.5" y="102.7">11</text>
<text x="163.1" y="102.7">14</text>
<text x="174.9" y="102.7">B8</text>
<text x="144.2" y="114" transform="rotate(-90 144.2 114)">GND</text>
<text x="160.4" y="114" transform="rotate(-90 160.4 114)">GND</text>
<text x="163.9" y="110.4">Not to scale</text>
</g>
</svg>
